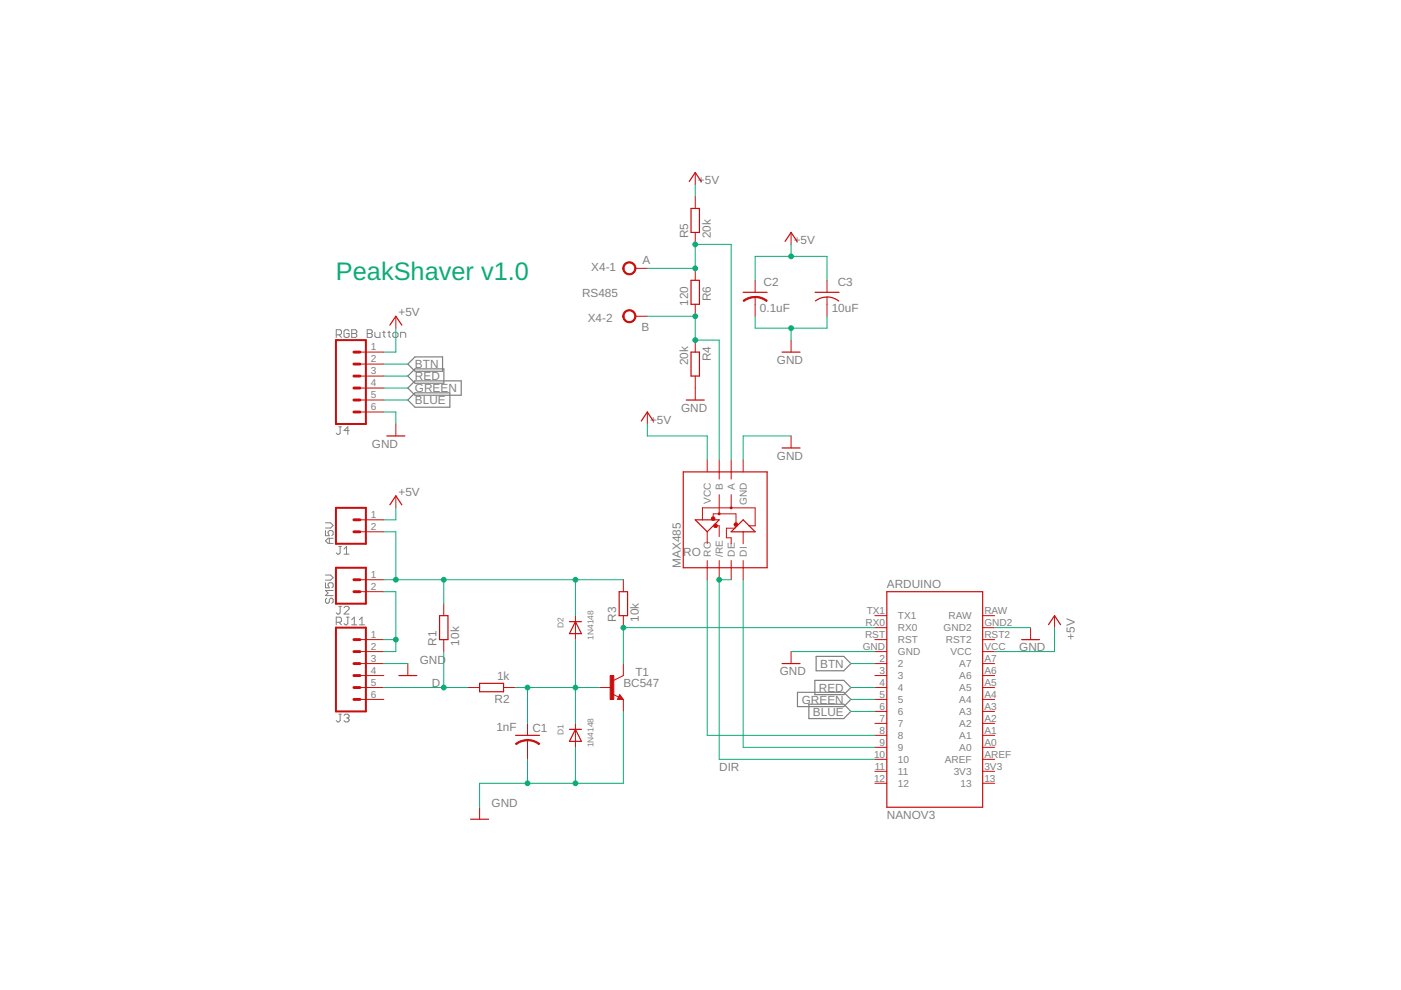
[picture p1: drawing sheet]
<svg xmlns="http://www.w3.org/2000/svg" width="297mm" height="210mm" viewBox="0 0 297 210" stroke-linecap="round" stroke-linejoin="round" font-family="sans-serif">
<g fill="none" stroke="#808080" stroke-width=".21">
<path d="M71.3 71h.8l.3-.3v-.5l-.3-.3h-.8v1.6M71.8 71l.6 .5M74 70.2l-.3-.3h-.5l-.3 .3v1.1l.3 .2h.5l.3-.2v-.6h-.5M74.6 69.9h.8l.2 .3v.3l-.2 .2 .2 .3v.3l-.2 .2h-.8zM74.6 70.7h.8M77.9 69.9h.8l.2 .3v.3l-.2 .2 .2 .3v.3l-.2 .2h-.8zM77.9 70.7h.8M79.5 70.5v.8l.3 .2h.8v-1M81.1 70.5h.6M81.4 70.2v1.1l.3 .2M82.2 70.5h.6M82.5 70.2v1.1l.3 .2"/>
<path d="M83.3 70.7l.3-.2h.5l.3 .2v.6l-.3 .2h-.5l-.3-.2zM84.9 71.5v-1h.8l.3 .2v.8M71.8 90.5h.6M72.1 90.5v1.3l-.3 .3h-.2l-.3-.3M74 91.3h-1.1l.8-.8v1.6M69 112.5v1.1h.8l-.2-.6v-.2l.2-.3h.6l.2 .3v.5l-.2 .3M69 110.8h1.1l.5 .6-.5 .6h-1.1M69.8 114.1v1.1M70.6 114.1h-1l-.6 .6 .6 .5h1M71.8 115.9h.6M72.1 115.9v1.3l-.3 .3h-.2l-.3-.3M72.9 117.5h1.1"/>
<path d="M72.9 116.4l.6-.5v1.6M69 123.5v1.1h.8l-.2-.5v-.3l.2-.3h.6l.2 .3v.6l-.2 .2M69 121.9h1.1l.5 .6-.5 .5h-1.1M69.3 126.8l-.3 .3v.5l.3 .3h.3l.2-.3v-.5l.3-.3h.3l.2 .3v.5l-.2 .3M70.6 125.2h-1.6l.6 .5-.6 .6h1.6M71.3 131.9h.8l.3-.2v-.6l-.3-.2h-.8v1.6M71.8 131.9l.6 .6M71.8 128.6h.6M72.1 128.6v1.3l-.3 .3h-.2l-.3-.3M72.9 128.8l.3-.2h.5l.3 .2v.3l-1.1 1.1h1.1M73.5 130.9h.5M73.7 130.9v1.3l-.2 .3h-.3l-.3-.3"/>
<path d="M74.6 132.5h1M74.6 131.4l.5-.5v1.6M76.2 132.5h1.1M76.2 131.4l.6-.5v1.6M71.8 151.4h.6M72.1 151.4v1.4l-.3 .3h-.2l-.3-.3M72.9 151.7l.3-.3h.5l.3 .3v.3l-.3 .2M73.5 152.2h.2M73.7 152.2l.3 .3v.3l-.3 .3h-.5l-.3-.3"/>
</g>
<path d="M86.5 77.2l1.5-1.5h5.8v3h-5.8zM86.5 79.7l1.5-1.5h6.1v3.1h-6.1zM86.5 82.3l1.5-1.5h9.8v3h-9.8zM86.5 84.8l1.5-1.5h7.4v3h-7.4zM173 139.2h5.9l1.5 1.5-1.5 1.5h-5.9zM169.1 146.8h9.8l1.5 1.5-1.5 1.5h-9.8zM171.5 149.3h7.4l1.5 1.5-1.5 1.6h-7.4zM172.8 144.3h6.1l1.5 1.5-1.5 1.5h-6.1z" fill="none" stroke="#808080" stroke-width=".25"/>
<g fill="none" stroke="#c90d0c" stroke-width=".25">
<path d="M146.1 38.5l1.3-1.9 1.3 1.9M146.5 44.2h1.8v5.1h-1.8zM146.5 59.4h1.8v5.1h-1.8zM166.5 51.2l1.2-1.9 1.3 1.9M82.7 68.9l1.2-1.8 1.3 1.8M146.5 74.7h1.8v5h-1.8zM157.6 62h5M165.8 74.7h3.8M172.8 62h5.1M172.9 63.8a4 4 0 0 1 4.9 0M82 92.4h3.8M136 89.3l1.2-1.9 1.3 1.9"/>
<path d="M145.5 84.8h3.8M165.8 95h3.8M82.7 107l1.2-1.9 1.3 1.9M144.9 100.1h17.7v20.3h-17.7zM147.4 110.2h5.1l-2.6 2.6zM157.6 110.2l2.5 2.6h-5.1zM93.2 130.5h1.8v5.1h-1.8zM120.7 131.8h2.6M122 131.8l1.3 2.5h-2.6zM131.3 125.5h1.8v5h-1.8zM188 125.5h20.3v45.7h-20.3zM216.6 135.6h3.8"/>
<path d="M222.3 132.4l1.3-1.9 1.3 1.9M84.6 143.2h3.8M101.7 144.9h5.1v1.8h-5.1zM109.3 155.9h5.1M120.7 154.6h2.6M122 154.6l1.3 2.6h-2.6zM131.4 147.8l.1 .2h-.4l.3-.5 .5 .7h-.8M165.8 140.7h3.8M99.8 173.7h3.8"/>
</g>
<g fill="none" stroke="#c90d0c" stroke-width=".21">
<path d="M147.4 36.6v2.5M134.7 56.9h2.5M147.4 41.7v2.5M147.4 49.3v2.5M147.4 56.9v2.5M160.1 59.4v2.6M167.7 49.3v2.5M175.3 59.4v2.6M76.3 74.7h5.1M76.3 77.2h5.1M76.3 79.7h5.1M83.9 67.1v2.5"/>
<path d="M134.7 67.1h2.5M147.4 64.5v2.6M147.4 72.1v2.6M147.4 79.7v5.1M160.1 63v4.1M167.7 72.1v2.6M175.3 63v4.1M76.3 82.3h5.1M76.3 84.8h5.1M76.3 87.4h5.1M83.9 89.9v2.5M137.2 87.4v2.5"/>
<path d="M149.9 97.5v2.6M152.5 97.5v4.1M155 97.5v4.1M157.6 97.5v2.6M167.7 92.4v2.6M76.3 110.2h5.1M76.3 112.8h5.1M83.9 105.1v2.6M148.9 110.2v-2.5h11.2v3.8h-1.3M149.9 112.8v2.5M149.9 118.9v4M151.2 109.7v-.8h4.8v2.1"/>
<path d="M152 111.5h.5v2.3M152.5 104.9v4M152.5 118.9v4M155 104.9v2.8M155 118.9v4M155.8 112h-1.8v2h1v1.3M157.6 112.8v2.5M157.6 118.9v4M76.3 138.2h5.1M76.3 135.6h5.1M76.3 122.9h5.1M76.3 125.5h5.1"/>
<path d="M94.1 128v2.5M94.1 135.6v2.6M122 130.5v5.1M132.2 122.9v2.6M132.2 130.5v2.6M167.7 138.2v2.5M185.5 138.2h2.5M185.5 133.1h2.5M185.5 130.5h2.5M185.5 135.6h2.5M208.3 138.2h2.6M208.3 133.1h2.6"/>
<path d="M208.3 130.5h2.6M208.3 135.6h2.6M218.5 133.1v2.5M223.6 130.5v2.6M76.3 140.7h5.1M76.3 143.2h5.1M76.3 145.8h5.1M76.3 148.3h5.1M86.5 140.7v2.5M99.1 145.8h2.6M106.8 145.8h2.5M111.8 156.9l.1 .1"/>
<path d="M111.8 153.4v2.5M111.8 156.9v4.1M122 153.4v5.1M127.1 145.8h2.5M129.9 147.2l1.3 .6M131.4 147.3l.8 1h-1.3zM132.2 140.7v2.5l-2.1 1.1M132.2 148.3v2.5M185.5 140.7h2.5M185.5 143.2h2.5M185.5 145.8h2.5M185.5 148.3h2.5"/>
<path d="M185.5 150.8h2.5M185.5 153.4h2.5M185.5 155.9h2.5M185.5 158.5h2.5M208.3 140.7h2.6M208.3 143.2h2.6M208.3 145.8h2.6M208.3 148.3h2.6M208.3 150.8h2.6M208.3 153.4h2.6M208.3 155.9h2.6M208.3 158.5h2.6"/>
<path d="M101.7 171.2v2.5M185.5 161h2.5M185.5 163.5h2.5M185.5 166.1h2.5M208.3 161h2.6M208.3 163.5h2.6M208.3 166.1h2.6"/>
</g>
<g fill="#c90d0c" stroke="#c90d0c" stroke-width=".21">
<path d="M132.4 55.9a1.4 1.4 0 0 1 2.2 .3 1.4 1.4 0 0 1-.8 2 1.4 1.4 0 0 1-1.8-1.3h.3a1.15 1.15 0 0 1 1.6-1.1 1.15 1.15 0 0 1 .3 1.9 1.15 1.15 0 0 1-1.9-.5v-.3h-.3z" fill-rule="evenodd"/>
<path d="M132.4 66.1a1.4 1.4 0 0 1 2.2 .2 1.4 1.4 0 0 1-.8 2.1 1.4 1.4 0 0 1-1.8-1.3h.3a1.15 1.15 0 0 1 1.6-1.1 1.15 1.15 0 0 1 .3 1.9 1.15 1.15 0 0 1-1.9-.6v-.2h-.3z" fill-rule="evenodd"/>
<path d="M151.4 111.3a.38 .38 0 0 1 .6-.1 .38 .38 0 0 1-.1 .6 .38 .38 0 0 1-.6-.3l.4-.1 .1 .1-.1 .1-.4-.1z" fill-rule="evenodd"/>
<path d="M150.9 109.8a.38 .38 0 0 1 .6-.1 .38 .38 0 0 1-.1 .6 .38 .38 0 0 1-.6-.3l.4-.2 .1 .2-.1 .1-.4-.1z" fill-rule="evenodd"/>
<path d="M155.7 111a.38 .38 0 0 1 .6 0 .38 .38 0 0 1-.1 .6 .38 .38 0 0 1-.5-.4l.3-.1 .2 .1-.2 .2-.3-.2z" fill-rule="evenodd"/>
<path d="M152.3 108.8h.3v.3h-.3v-.2h.2h-.2z" fill-rule="evenodd"/>
<path d="M154.9 107.5h.3v.3h-.3l-.1-.1 .3-.1-.3 .1z" fill-rule="evenodd"/>
<path d="M111.8 156.8l1.4 .2 1.2 .7-.1 .2-1.4-.7-1.1-.1z" fill-rule="evenodd"/>
<path d="M109.3 157.7l1.2-.7 1.3-.2v.3l-1.5 .3-.8 .5z" fill-rule="evenodd"/>
<path d="M160.1 62.8l1.4 .3 1.2 .6-.2 .2-1.4-.7-1-.1z" fill-rule="evenodd"/>
<path d="M157.6 63.7l1.1-.6 1.4-.2v.2l-1 .1-1.4 .7z" fill-rule="evenodd"/>
</g>
<path d="M129.4 143.2h.7v5.1h-.7z" fill="#c90d0c" stroke="#c90d0c" stroke-width=".21"/>
<path d="M71.2 72.1h6.4v17.8h-6.4zM71.2 107.7h6.4v7.6h-6.4zM71.2 133.1h6.4v17.7h-6.4zM71.2 120.4h6.4v7.6h-6.4z" fill="none" stroke="#c90d0c" stroke-width=".42"/>
<g fill="none" stroke="#c90d0c" stroke-width=".61">
<path d="M75 79.7h1.3M75 77.2h1.3M75 74.7h1.3M75 84.8h1.3M75 82.3h1.3M75 87.4h1.3M75 112.8h1.3M75 110.2h1.3M75 138.2h1.3M75 135.6h1.3M75 125.5h1.3M75 122.9h1.3"/>
<path d="M75 140.7h1.3M75 145.8h1.3M75 143.2h1.3M75 148.3h1.3"/>
</g>
<g fill="none" stroke="#0dab76" stroke-width=".21">
<path d="M147.4 39.1v2.6M137.2 56.9h10.2v-5.1h7.6v45.7M160.1 59.4v-5h15.2v5M167.7 51.8v2.6M81.4 77.2h5.1M81.4 79.7h5.1M83.9 69.6v5.1h-2.5M137.2 67.1h10.2v5h5.1v25.4M160.1 67.1v2.5h15.2v-2.5M167.7 69.6v2.5M81.4 87.4h2.5v2.5M81.4 82.3h5.1"/>
<path d="M81.4 84.8h5.1M137.2 89.9v2.5h12.7v5.1M167.7 92.4h-10.1v5.1M81.4 112.8h2.5v10.1M83.9 107.7v2.5h-2.5M81.4 125.5h2.5v12.7h-2.5M81.4 122.9h50.8M81.4 135.6h2.5M94.1 122.9v5.1M94.1 138.2v7.6M122 122.9v7.6M122 135.6v17.8"/>
<path d="M149.9 122.9v33h35.6M155 122.9h-2.5v38.1h33M157.6 122.9v35.6h27.9M167.7 138.2h17.8M185.5 133.1h-53.3v7.6M210.9 133.1h7.6M223.6 133.1v5.1h-12.7M81.4 140.7h5.1M81.4 145.8h17.7M109.3 145.8h17.8M111.8 145.8v7.6M122 158.5v7.6"/>
<path d="M132.2 150.8v15.3h-30.5v5.1M180.4 140.7h5.1M180.4 145.8h5.1M180.4 148.3h5.1M180.4 150.8h5.1M111.8 161v5.1"/>
</g>
<g fill="#0dab76" stroke="#0dab76" stroke-width=".21">
<circle cx="111.8" cy="166.1" r=".51"/>
<circle cx="122" cy="166.1" r=".51"/>
<circle cx="167.7" cy="69.6" r=".51"/>
<circle cx="132.2" cy="133.1" r=".51"/>
<circle cx="152.5" cy="122.9" r=".51"/>
<circle cx="167.7" cy="54.4" r=".51"/>
<circle cx="147.4" cy="51.8" r=".51"/>
<circle cx="147.4" cy="56.9" r=".51"/>
<circle cx="147.4" cy="72.1" r=".51"/>
<circle cx="147.4" cy="67.1" r=".51"/>
<circle cx="94.1" cy="145.8" r=".51"/>
<circle cx="122" cy="145.8" r=".51"/>
<circle cx="111.8" cy="145.8" r=".51"/>
<circle cx="122" cy="122.9" r=".51"/>
<circle cx="83.9" cy="122.9" r=".51"/>
<circle cx="94.1" cy="122.9" r=".51"/>
<circle cx="83.9" cy="135.6" r=".51"/>
</g>
<text font-size="5.4" fill="#0dab76" x="71.2" y="59.4">PeakShaver v1.0</text>
<g font-size="2.5" fill="#808080">
<text x="148" y="39.1">+5V</text>
<text x="145.9" y="50.5" transform="rotate(-90 145.9 50.5)">R5</text>
<text x="150.7" y="50.5" transform="rotate(-90 150.7 50.5)">20k</text>
<text x="168.3" y="51.8">+5V</text>
<text x="125.4" y="57.5">X4-1</text>
<text x="136.2" y="55.9">A</text>
<text x="123.4" y="63">RS485</text>
<text x="145.9" y="64.9" transform="rotate(-90 145.9 64.9)">120</text>
<text x="150.7" y="63.9" transform="rotate(-90 150.7 63.9)">R6</text>
<text x="161.9" y="60.6">C2</text>
<text x="177.6" y="60.6">C3</text>
<text x="84.5" y="67">+5V</text>
<text x="124.6" y="68.2">X4-2</text>
<text x="136" y="70.1">B</text>
<text x="161.1" y="66.2">0.1uF</text>
<text x="176.4" y="66.2">10uF</text>
<text x="145.9" y="77.4" transform="rotate(-90 145.9 77.4)">20k</text>
<text x="150.7" y="76.6" transform="rotate(-90 150.7 76.6)">R4</text>
<text x="164.7" y="77.2">GND</text>
<text x="88" y="78.1">BTN</text>
<text x="88" y="80.6">RED</text>
<text x="88" y="83.2">GREEN</text>
<text x="88" y="85.7">BLUE</text>
<text x="137.8" y="89.9">+5V</text>
<text x="144.4" y="87.4">GND</text>
<text x="78.8" y="95">GND</text>
<text x="164.7" y="97.5">GND</text>
<text x="84.5" y="105.1">+5V</text>
<text x="144.9" y="117.8">RO</text>
<text x="144.4" y="120.4" transform="rotate(-90 144.4 120.4)">MAX485</text>
<text x="188" y="124.7">ARDUINO</text>
<text x="130.7" y="131.8" transform="rotate(-90 130.7 131.8)">R3</text>
<text x="135.5" y="131.8" transform="rotate(-90 135.5 131.8)">10k</text>
<text x="92.6" y="136.9" transform="rotate(-90 92.6 136.9)">R1</text>
<text x="97.4" y="136.9" transform="rotate(-90 97.4 136.9)">10k</text>
<text x="227.9" y="135.6" transform="rotate(-90 227.9 135.6)">+5V</text>
<text x="89" y="140.7">GND</text>
<text x="134.7" y="143.2">T1</text>
<text x="165.3" y="143.2">GND</text>
<text x="173.9" y="141.6">BTN</text>
<text x="216.1" y="138.1">GND</text>
<text x="91.5" y="145.8">D</text>
<text x="104.8" y="149">R2</text>
<text x="105.4" y="144.2">1k</text>
<text x="132.2" y="145.8">BC547</text>
<text x="170" y="149.2">GREEN</text>
<text x="173.6" y="146.7">RED</text>
<text x="105.2" y="155">1nF</text>
<text x="112.9" y="155.3">C1</text>
<text x="172.4" y="151.7">BLUE</text>
<text x="152.5" y="163.5">DIR</text>
<text x="104.2" y="171.2">GND</text>
<text x="188" y="173.7">NANOV3</text>
</g>
<g font-size="2.1" fill="#808080">
<text x="78.6" y="74.3">1</text>
<text x="78.6" y="76.8">2</text>
<text x="78.6" y="79.4">3</text>
<text x="78.6" y="81.9">4</text>
<text x="78.6" y="84.5">5</text>
<text x="78.6" y="87">6</text>
<text x="150.7" y="106.9" transform="rotate(-90 150.7 106.9)">VCC</text>
<text x="153.2" y="103.8" transform="rotate(-90 153.2 103.8)">B</text>
<text x="155.8" y="103.8" transform="rotate(-90 155.8 103.8)">A</text>
<text x="158.3" y="107.1" transform="rotate(-90 158.3 107.1)">GND</text>
<text x="78.6" y="109.9">1</text>
<text x="78.6" y="112.4">2</text>
<text x="150.7" y="118" transform="rotate(-90 150.7 118)">RO</text>
<text x="153.2" y="118" transform="rotate(-90 153.2 118)">/RE</text>
<text x="155.8" y="118" transform="rotate(-90 155.8 118)">DE</text>
<text x="158.3" y="118" transform="rotate(-90 158.3 118)">DI</text>
<text x="78.6" y="122.6">1</text>
<text x="78.6" y="125.1">2</text>
<text x="183.8" y="130.2">TX1</text>
<text x="190.4" y="131.3">TX1</text>
<text x="201.1" y="131.3">RAW</text>
<text x="208.7" y="130.2">RAW</text>
<text x="78.6" y="135.3">1</text>
<text x="78.6" y="137.8">2</text>
<text x="182.9" y="137.8">GND</text>
<text x="183.4" y="135.3">RST</text>
<text x="183.5" y="132.7">RX0</text>
<text x="190.4" y="136.4">RST</text>
<text x="190.4" y="133.8">RX0</text>
<text x="200.1" y="133.8">GND2</text>
<text x="200.5" y="136.4">RST2</text>
<text x="208.7" y="132.7">GND2</text>
<text x="208.7" y="135.3">RST2</text>
<text x="208.7" y="137.8">VCC</text>
<text x="78.6" y="140.3">3</text>
<text x="78.6" y="142.9">4</text>
<text x="186.5" y="140.3">2</text>
<text x="186.5" y="142.9">3</text>
<text x="190.4" y="141.4">2</text>
<text x="190.4" y="144">3</text>
<text x="190.4" y="138.9">GND</text>
<text x="201.5" y="138.9">VCC</text>
<text x="203.4" y="141.4">A7</text>
<text x="203.4" y="144">A6</text>
<text x="208.7" y="140.3">A7</text>
<text x="208.7" y="142.9">A6</text>
<text x="78.6" y="145.4">5</text>
<text x="78.6" y="147.9">6</text>
<text x="186.5" y="145.4">4</text>
<text x="186.5" y="147.9">5</text>
<text x="190.4" y="146.5">4</text>
<text x="190.4" y="149.1">5</text>
<text x="203.4" y="149.1">A4</text>
<text x="203.4" y="146.5">A5</text>
<text x="208.7" y="147.9">A4</text>
<text x="208.7" y="145.4">A5</text>
<text x="186.5" y="150.5">6</text>
<text x="186.5" y="153">7</text>
<text x="186.5" y="155.6">8</text>
<text x="190.4" y="151.6">6</text>
<text x="190.4" y="154.1">7</text>
<text x="203.4" y="154.1">A2</text>
<text x="203.4" y="151.6">A3</text>
<text x="208.7" y="155.6">A1</text>
<text x="208.7" y="153">A2</text>
<text x="208.7" y="150.5">A3</text>
<text x="185.3" y="160.6">10</text>
<text x="186.5" y="158.1">9</text>
<text x="190.4" y="156.7">8</text>
<text x="190.4" y="159.2">9</text>
<text x="190.4" y="161.8">10</text>
<text x="200.3" y="161.8">AREF</text>
<text x="203.4" y="159.2">A0</text>
<text x="203.4" y="156.7">A1</text>
<text x="208.7" y="158.1">A0</text>
<text x="208.7" y="160.6">AREF</text>
<text x="185.3" y="165.7">12</text>
<text x="185.5" y="163.2">11</text>
<text x="190.4" y="164.3">11</text>
<text x="190.4" y="166.8">12</text>
<text x="202.2" y="164.3">3V3</text>
<text x="203.6" y="166.8">13</text>
<text x="208.7" y="165.7">13</text>
<text x="208.7" y="163.2">3V3</text>
</g>
<g font-size="1.8" fill="#808080">
<text x="119.5" y="133.1" transform="rotate(-90 119.5 133.1)">D2</text>
<text x="125.8" y="135.6" transform="rotate(-90 125.8 135.6)">1N4148</text>
<text x="119.5" y="155.9" transform="rotate(-90 119.5 155.9)">D1</text>
<text x="125.8" y="158.5" transform="rotate(-90 125.8 158.5)">1N4148</text>
</g>
</svg>
